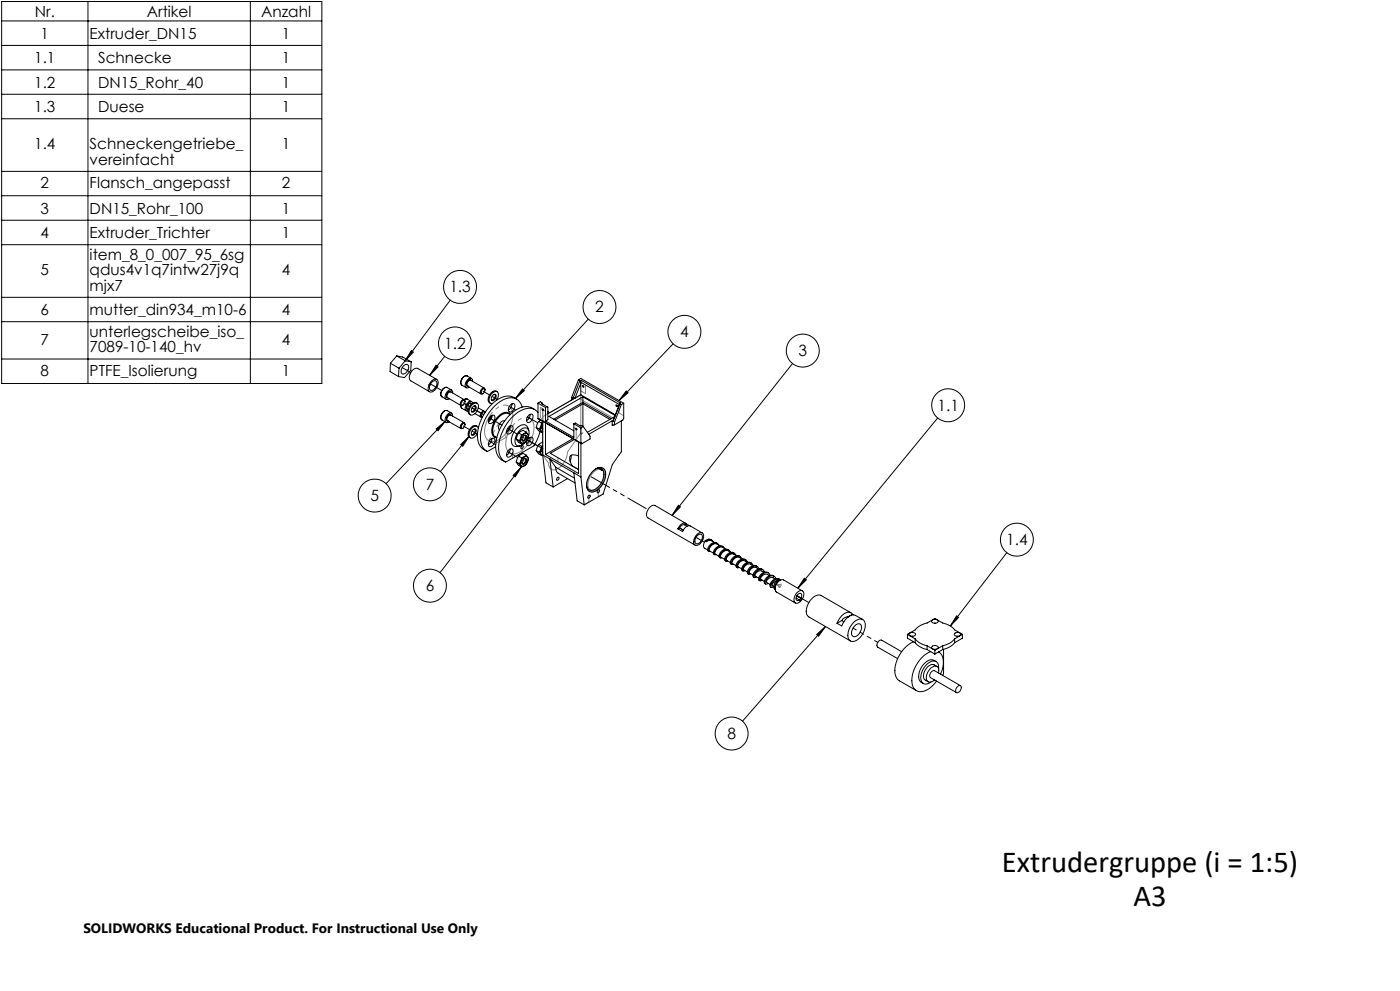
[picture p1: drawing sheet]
<svg xmlns="http://www.w3.org/2000/svg" width="420mm" height="297mm" viewBox="0 0 420 297" stroke-linecap="round" stroke-linejoin="round" font-family="sans-serif">
<g fill="none" stroke="#000" stroke-width=".3">
<path d="M.5 .5h96.1v114.4h-96.1zM.5 13.6h96.1M.5 6.3h96.1M26.4 .5v114.4M75.1 .5v114.4M.5 21h96.1M.5 28.3h96.1M.5 35.6h96.1M.5 51.4h96.1M.5 58.7h96.1M.5 66h96.1M.5 73.3h96.1"/>
<path d="M.5 89.1h96.1M.5 96.4h96.1M135.1 90l-13.5 18.1M176.5 95.6l-21.9 23.8M.5 107.6h96.1M117.1 108.9l2.6 1.4M117.1 108.9l-.1 2.5 2.6 1.5M119 106.7l-1.9 2.2M119 106.7l2.6 1.4M119 106.7l1.8 .3 2.6 1.4M119.7 110.3l-.1 2.6M121 109.7a.88 .88 0 0 1 1.2-.5 .88 .88 0 0 1 .3 1.3 1.54 1.54 0 0 1-2 1.4 1.86 1.86 0 0 1 .5-2.2z"/>
<path d="M121.6 108.1l-1.9 2.2M121.6 108.1l1.8 .3M123.4 108.4l-.2 2.6-1.8 2.2-1.8-.3M123.4 105.1l.6 .4-2.4 2.6zM129.3 114.3a1.14 1.14 0 0 1 1.1-.7 1.14 1.14 0 0 1 1 .8 2.86 2.86 0 0 1-2.4 3.1 2.06 2.06 0 0 1 .3-3.2zM129.8 114.3a.85 .85 0 0 1 1.2 .1 .85 .85 0 0 1 0 1.2 1.41 1.41 0 0 1-2.1 1.2 2.27 2.27 0 0 1 .9-2.5zM130.8 109.5l.6 .5-2.5 2.5zM131 113.7l-5.7-3.2a2.46 2.46 0 0 0-2.1 3.6l5.7 3.3M132.6 118.9l1.3 .8M133.4 106.8l-4.5 5.7M134.2 116.2a1.76 1.76 0 0 0-1.7 .8 1.76 1.76 0 0 0 .1 1.9M134.2 116.2a1.82 1.82 0 0 0-1.6 2.7"/>
<path d="M134.2 116.2l1.3 .7M135.4 117.5a1 1 0 0 0-1.1 .1 1 1 0 0 0-.4 1.1l.1 .4 .4 .2M135.8 117.8a.8 .8 0 0 0-.5-1 .8 .8 0 0 0-1 .5 1.51 1.51 0 0 0-.3 2.4l.8-.2M138.6 115.5l1.3 .7M140.2 112.7a1.8 1.8 0 0 0-1.6 2.8M140.2 119.6l-1 .2M140.2 119.6l-.9 .2-4.1-2.4a1.16 1.16 0 0 0-1 1.8l4.1 2.3M140.2 119.6l1.3 .8M140.2 115.7h.1M140.2 115.7a1.13 1.13 0 0 1 1-1.7l4.1 2.3M140.2 115.7l4.1 2.4M141.4 114a1.11 1.11 0 0 0-1.3 .4 1.11 1.11 0 0 0-.1 1.3l.4 .1"/>
<path d="M141.5 113.4l-1.3-.7a1.83 1.83 0 0 0-1.6 2.8M141.8 114.3a.82 .82 0 0 0-.6-1 .82 .82 0 0 0-1 .6 1.41 1.41 0 0 0-.1 2.4l.7-.2M144.7 116.8a.44 .44 0 0 1 .7-.2 .44 .44 0 0 1 0 .7 .58 .58 0 0 1-.4 .6 .58 .58 0 0 1-.7-.3zM145.5 116.9a.55 .55 0 0 0-.4-.7 .55 .55 0 0 0-.7 .5 .72 .72 0 0 0-.4 .8 .72 .72 0 0 0 .7 .6l.2-.2M147.9 118.4a.58 .58 0 0 1 .9-.1 .58 .58 0 0 1 0 .9 .81 .81 0 0 1-.5 .7 .81 .81 0 0 1-.9-.1l.1-.7zM148.5 118.2a1.32 1.32 0 0 1-1 1.7M148.9 120a1.98 1.98 0 0 0 .2-2.6 2.37 2.37 0 0 0-2.1 3.4l.8 .1M149.1 117.4a1.5 1.5 0 0 0-2.2 1 1.58 1.58 0 0 0 .2 2.5M155 119.6a5 5 0 0 0-6.5 .7 13.5 13.5 0 0 0-5.1 11.7 4.1 4.1 0 0 0 2.6 3.2M156.7 116.6l.6 .5-2.7 2.3zM171.5 119.1l.4 .2M171.5 119.1v.8"/>
<path d="M171.9 119.3l.3 .2-7.3 4.2-.3-.1M172.5 119.3h-.6M173.5 113.8l.5 .3M173.5 113.8l.7-.4 12.9 7.5M173.5 113.8l-2 5.3M174 114.1l-2.1 5.2M174.1 114.5l11.7 6.7M174.1 114.5l.1 .4M174.2 118.3l10.4 6M174.2 118.3l-1.7 1M174.2 114.9v3.4M174.2 114.9l-1.7 4.4"/>
<path d="M174.5 114l-.5 .1M174.5 114l11.5 6.7M174.5 114l-.4 .5M174.7 115.6h.3l.1 .5zM174.9 118.9l-10.2 5.9 7.5 4.3M174.9 118.9l9.6 5.6M174.9 118.9v8.9M187.9 117.2l.5 .5-2.7 2.3zM201.9 103l-16.2 17M237.8 108.9l-36.2 45.6M130.9 128.5l2.7-2.3-2.2 2.9zM132.6 125.9l1.3 .7"/>
<path d="M133.6 126.2l-17.8 18.8M134.2 123.1a1.78 1.78 0 0 0-1.7 .9 1.78 1.78 0 0 0 .1 1.9M134.2 123.1a1.84 1.84 0 0 0-1.6 2.8M134.2 123.1l1.3 .7M134.2 126.1h.1M134.2 126.1a1.13 1.13 0 0 1 1-1.7l4.1 2.3M134.2 126.1l4.1 2.3M135.4 124.5l-.1-.1a1.11 1.11 0 0 0-1.2 .5 1.11 1.11 0 0 0 .2 1.3h.1M135.8 124.7a.82 .82 0 0 0-.6-1 .82 .82 0 0 0-1 .6 1.44 1.44 0 0 0-.1 2.4l.7-.3M138.2 121.5l.4 .9zM138.2 133.2l2.6-2.5-2 3zM138.5 127.3a.54 .54 0 0 1 .9-.3 .54 .54 0 0 1-.1 .9l-.1 .2a.48 .48 0 0 1-.7 .2 .48 .48 0 0 1-.1-.7z"/>
<path d="M138.6 122.4l1.3 .7M138.6 120.3a.5 .5 0 0 1 .8-.2 .5 .5 0 0 1 0 .8 .55 .55 0 0 1-.5 .6 .55 .55 0 0 1-.6-.4zM139.5 120.4a.59 .59 0 0 0-.5-.7 .59 .59 0 0 0-.7 .6 .65 .65 0 0 0-.3 .7 .65 .65 0 0 0 .6 .5l.3-.1M139.5 127.3a.54 .54 0 0 0-.4-.7 .54 .54 0 0 0-.7 .5 .7 .7 0 0 0-.4 .8 .7 .7 0 0 0 .7 .5l.2-.1M140.2 122.7h.1M140.2 122.7l.3 .1M140.8 130.7l-8.7 10.6M141.4 121l-.1-.1a1.11 1.11 0 0 0-1.2 .5 1.11 1.11 0 0 0 .2 1.3h.1M141.5 121.1a1.05 1.05 0 0 0-1.2 .3 1.05 1.05 0 0 0-.1 1.3M141.6 121.4a1.04 1.04 0 0 1 1-.7 1.04 1.04 0 0 1 .9 .7 2.68 2.68 0 0 1-2.2 3 1.98 1.98 0 0 1 .3-3zM141.7 122.1a.61 .61 0 0 1 .9-.4 .61 .61 0 0 1 .2 .9 .81 .81 0 0 1-.5 .8 .81 .81 0 0 1-.9-.2zM141.7 129a.62 .62 0 0 1 1-.4 .62 .62 0 0 1 .1 1 .79 .79 0 0 1-.5 .7 .79 .79 0 0 1-.9-.2z"/>
<path d="M141.8 120.8a.82 .82 0 0 0-.8-.6 .82 .82 0 0 0-.8 .6 1.4 1.4 0 0 0-.1 2.4h.3M142.5 121.6a1.27 1.27 0 0 1-1 1.8M142.5 128.5a1.43 1.43 0 0 1-1 1.8M142.5 124l1.8 1M143.1 120.9a1.5 1.5 0 0 0-2.2 .9 1.58 1.58 0 0 0 .2 2.5M143.1 127.8a1.55 1.55 0 0 0-2.2 .9 1.58 1.58 0 0 0 .2 2.5M143.5 122.2l1.8 1.1M143.5 128.3a1.15 1.15 0 0 0-1.2-.6 1.15 1.15 0 0 0-.9 .9 1.84 1.84 0 0 0-.1 2.7 2.09 2.09 0 0 0 2-1.5M145.5 123.7a.58 .58 0 0 0-.7-.2 .58 .58 0 0 0-.4 .6v.6l.3 .3a.52 .52 0 0 1-.6-.2 .52 .52 0 0 1 0-.7 .77 .77 0 0 1 .5-.8 .77 .77 0 0 1 .9 .2v.2M147 131.9a.78 .78 0 0 1 .7-.6 .78 .78 0 0 1 .8 .6 1.76 1.76 0 0 1-1.7 1.9 1.43 1.43 0 0 1 .2-1.9zM147 125a.83 .83 0 0 1 1.2-.5 .83 .83 0 0 1 .1 1.3 1.07 1.07 0 0 1-.6 1 1.07 1.07 0 0 1-1.2-.2v-.8zM147.4 124.6l-.9 1.5"/>
<path d="M147.6 124.9l-.8 1.2M147.6 124.5a2.25 2.25 0 0 1-1.1 1.9M147.6 131.4a2.25 2.25 0 0 1-1.1 1.9M151.4 126.2a1.76 1.76 0 0 0-1.5 2.6M152.6 134.9a.74 .74 0 0 1 1-.3 .74 .74 0 0 1 .3 1 1.29 1.29 0 0 1-1.8 1.2 1.73 1.73 0 0 1 .5-1.9zM152.6 127.9a.73 .73 0 0 1 1-.3 .73 .73 0 0 1 .3 1.1 1.33 1.33 0 0 1-1.8 1.2 1.73 1.73 0 0 1 .5-2zM153 124.3a2.33 2.33 0 0 0-3.4 .7 5.3 5.3 0 0 0-1.4 5.5l.8 .6M153 127.6a2.11 2.11 0 0 1-1 1.9M153 134.6a2.23 2.23 0 0 1-1 1.9M153 127.8l-.9 1.6M153.1 124.2a2.16 2.16 0 0 0-3.4 .4 5.4 5.4 0 0 0-1.8 6l.5 .5 .6 .1M153.2 121.3a.72 .72 0 0 1 1-.3 .72 .72 0 0 1 .2 1.1 1.33 1.33 0 0 1-1.8 1.2 1.72 1.72 0 0 1 .6-2z"/>
<path d="M153.6 121a2.38 2.38 0 0 1-1.1 1.9M154.9 131.5l.7 1 .9 .6M154.9 138.5a2.68 2.68 0 0 0 1.6 1.5M154.9 131.5l.9 .6M154.9 138.5l.9 .5M155.6 129.7l-.7 1.8M155.6 136.7l-.7 1.8M155.6 129.7l.9 .6M155.6 136.7l.9 .5M155.8 132.1l.7 1M155.8 139l.7 1M156.4 139.9l-24.4 31.7"/>
<path d="M156.4 139.9l-1.8 3-.6-.4zM156.5 133.7l.2-.2a.48 .48 0 0 1 .2 .7 .48 .48 0 0 1-.6 .2zM156.5 130.3l-.7 1.8M156.5 137.2l-.7 1.8M156.6 122a3.6 3.6 0 0 0-5.5-2.2 13.4 13.4 0 0 0-6.8 12.8l.6 1.5 .6 .7 .7 .5 2.5-1.4M156.8 137.3a.85 .85 0 0 1 1.2-.4 .85 .85 0 0 1 .4 1.1 1.69 1.69 0 0 1-1.9 1.6 1.73 1.73 0 0 1 .3-2.3zM157 130.3a.85 .85 0 0 1 1.2-.3 .85 .85 0 0 1 .1 1.3 1.55 1.55 0 0 1-1.9 1.3 1.92 1.92 0 0 1 .6-2.3zM157 130.8a.56 .56 0 0 1 .7-.4 .56 .56 0 0 1 .2 .9 .81 .81 0 0 1-.4 .8 .81 .81 0 0 1-.9-.2zM157.1 137.6a.57 .57 0 0 1 .9-.1 .57 .57 0 0 1-.1 .9 .69 .69 0 0 1-.5 .7 .69 .69 0 0 1-.8-.4zM157.2 130.6a.53 .53 0 0 1 .7 .3 .53 .53 0 0 1-.3 .6l-.7 .5-.3-.3M157.2 137.5l.1-.1a.8 .8 0 0 1 .4 1 .8 .8 0 0 1-.8 .6l-.3-.4M157.9 129.5l-1.4 .8"/>
<path d="M157.9 129.5l.5 .6a1.96 1.96 0 0 1-.7 2.3l-1.2 .7M157.9 129.5l-.9-.5-1.4 .7M157.9 136.4l-1.4 .8M157.9 136.4l.5 .7a1.89 1.89 0 0 1-.6 2.2l-1.3 .7M157.9 136.4l-.9-.5-1.4 .8M158.1 131.8a2.8 2.8 0 0 0 .1-3.4 2.94 2.94 0 0 0-3.4 2.3 1.91 1.91 0 0 0 .9 3l1-.3 1-1M158.6 131.4a.74 .74 0 0 1 1-.3 .74 .74 0 0 1 .3 1 1.29 1.29 0 0 1-1.8 1.3 1.73 1.73 0 0 1 .5-2zM158.6 124.5a.73 .73 0 0 1 1-.4 .73 .73 0 0 1 .3 1.1 1.33 1.33 0 0 1-1.8 1.3 1.7 1.7 0 0 1 .5-2zM158.6 129a1.74 1.74 0 0 0-1.1-1.7 1.74 1.74 0 0 0-2 .6 4.7 4.7 0 0 0-1.7 5.4l.7 .5 1.5-.1M159 124.2a2.11 2.11 0 0 1-1 1.8M159 131.1a2.11 2.11 0 0 1-1 1.9M160.4 122.8a5 5 0 0 0-6.5 .7 13.1 13.1 0 0 0-4.9 12.2l1 1.8 1.4 .9"/>
<path d="M160.9 128.1l.7 1 .9 .5M160.9 135l.7 1 .9 .5M160.9 128.1l.9 .5M160.9 135l.9 .5M161.4 123.6a3.9 3.9 0 0 0-5.4-.4 13.5 13.5 0 0 0-6.3 12.5l.6 1.5 1.4 1.3 8.5-4.9 1.1-2.2 .7-2.1M161.4 125.4l12.9 7.4M161.4 120.8v4.6M161.4 120.8l2.3 1.3M161.4 125.4l1.4 .8M161.6 126.3l-.7 1.8M161.6 133.2l-.7 1.8M161.6 126.3l.9 .5"/>
<path d="M161.6 133.2l.9 .6M161.8 128.6l.7 1M161.8 135.5l.7 1M162.2 125.8l-.6 .5M162.5 126.8l-.7 1.8M162.5 133.8l-.7 1.7M162.5 120.6l-.4-.2-.7 .4M162.5 120.6v.4l1.6 .9M162.5 120.6l.4 .6M162.6 128.2l.2 .3M162.6 135.1l.2 .4M162.8 126.7l-.3 .1"/>
<path d="M162.8 129.5l-.3 .1M162.8 127a1.55 1.55 0 0 0-.2 2.3h.2M162.8 127.5l-.2 .6 .2 .7M162.8 133.6l-.3 .2M162.8 133.9a1.54 1.54 0 0 0-.2 2.3l.2 .1M162.8 134.4l-.2 .6 .2 .7M162.8 132.5l-1.2 .7M162.8 126.2h.1M162.8 126.2l.9 .5v9.5M162.8 136.3l2.2 1.2M162.8 126.2v10.1M162.8 136.3l1 8.4 2.1 1.2"/>
<path d="M162.8 136.4l-.3 .1M163.7 122.1v4.1M163.7 126.2l8.5 4.9v-4.1M164.1 121.9l.3 .1v3.8l-.7 .4M164.1 121.9l-.4 .2M164.4 123.7l.1 .2M164.4 123.3l.2 .3M164.5 123.9l-.1 .1M164.6 123.6l-.1 .3M165 137.5l7.2 4.2M165 137.5l1.7 2.5M165 137.5l.9 8.4"/>
<path d="M171.4 136.4l-.4 1.8M171.9 131.4l-8.2 4.8M172.2 127l2.1 1.3M172.2 127l.4-.2 1.4 .8 1 .2M172.3 131.7l-7.2 4.2 8.5 4.9M172.7 128.3l.4 .5h-.3zM173.6 136.7a1.81 1.81 0 0 0-2.6 .3v.9l.7 1.8M174.3 132.8h.1M174.3 128.3v14.6M174.3 132.8l-.7-.4v9.5l-9.9-5.7M175 127.8l-.7 .5M175 127.8l2 2.9v.8l-2.4 1.5-.3-.2"/>
<path d="M183 125.7l-8.1-4.7-8.4 4.9M183.4 125.4l-8.5-4.8-8.8 5M183.7 127.4h.1M183.7 126.1l.2 .2M183.7 126.1l-7.1 4.1M183.7 126.1v1.3M183.9 126.3l.5 .2M184.4 126.5v.8M184.4 127.3l-.7 .1M184.4 124.9l-8.2 4.7M185.8 121.2l-1.9 5.1M186 121l-2.1 5.3"/>
<path d="M186 121l.4 .2M186 120.7l-.2 .5M186 120.7v.3M186.4 126.1v9.3l-2.7 3.8-2.8 8.9-5.6 3.2M186.4 121.2l-2 5.3M187.1 120.9l-.7 .3M187.1 120.9v4.5l-.3 .5-2.4 1.4M281.3 125.3l-41.9 51M166.7 140l.2 1.2 .4 .5 5.2 3M166.7 140l5.6 3.3M167.3 143h.2a.47 .47 0 0 1 .1 .6 .47 .47 0 0 1-.6 .2zM170.3 143.4l-4.4 2.5"/>
<path d="M172.2 141.7l2.1 1.2M172.2 141.7l.9 8.4 2.2 1.2M174.3 142.9l1 8.4M176.6 148.5l.1-.1a.42 .42 0 0 1 .3 .6 .42 .42 0 0 1-.7 .2zM177.6 141.5a2.48 2.48 0 0 1 3.7-.9 5.4 5.4 0 0 1-2.9 6.7 1.73 1.73 0 0 1-1.9-.2 1.73 1.73 0 0 1-.5-1.9 6.4 6.4 0 0 1 1.6-3.7zM178.7 140.5a1.64 1.64 0 0 1 2 .1 1.64 1.64 0 0 1 .4 2 4.8 4.8 0 0 1-3.8 4.4 1.56 1.56 0 0 1-1.3-1.7M179.4 140.3l1.2 .7-.4-.7M179.4 146.9l.3-.1a.47 .47 0 0 1 .1 .6 .47 .47 0 0 1-.7 .1zM203.4 158.5l1.4 .8a2.05 2.05 0 0 1 2.3-1.6l3.5 2M203.5 151.4l.6 .5-2.5 2.6zM203.8 158.2l1.2 .7M203.8 158.2l-.4 .3"/>
<path d="M205.5 157.3a1.41 1.41 0 0 0-1.7 .9M205.5 157.3l.7 .4M205.7 156.8l-9.2-5.3a2.54 2.54 0 0 0-2.4 3.3l.3 .4 14.1 8.2M205.9 157a1.68 1.68 0 0 0-2.4 1.1l-.1 .4M205.9 157l1 .5M205.9 157l-.4 .3M209.2 160.1a1.1 1.1 0 0 1 1.6-.3 1.1 1.1 0 0 1 .2 1.6 2.23 2.23 0 0 1-2.5 1.9 2.31 2.31 0 0 1 .7-3.2zM209.3 160.4a.82 .82 0 0 1 1.1-.2 .82 .82 0 0 1 .3 1.1 1.6 1.6 0 0 1-2 1.5 1.85 1.85 0 0 1 .6-2.4zM211.6 162.1l.2 .1M211.6 162.1v.1M211.6 162.2a1.62 1.62 0 0 0-.3 2.1l1 .5M211.6 162.2l.3 .1"/>
<path d="M211.8 162.2h.1a1.31 1.31 0 0 1 2.1 .1M211.8 162.2l.1 .1M211.9 162.3a1.36 1.36 0 0 1 1.6-.2l.9 .5M212.4 161.6l.8 .3M213.5 161.9l-.2-.2a1.45 1.45 0 0 0-1.7 .4M214.1 166.1l.3 .2M214.9 162.7a2.07 2.07 0 0 0-2.5 2.4l.3 .2M214.9 162.7l.3 .2M215.1 163.1a1.82 1.82 0 0 0-2.3 2l1.2 .6M215.2 163.1l.8 .5M215.7 163.4a1.58 1.58 0 0 0-2.8 .5l-.3 1.1 .3 .3 .2-.1M215.8 167.1l.3 .1"/>
<path d="M216.3 167l1.1 .6M216.9 163.9a1.96 1.96 0 0 0-2 .2 1.96 1.96 0 0 0-.7 1.9M217.4 164.4a1.34 1.34 0 0 0-1.2-.7 1.34 1.34 0 0 0-1.3 .8l-.6 1.2 .1 .5h.4M217.6 164.6a1.78 1.78 0 0 0-2.1-.4 1.78 1.78 0 0 0-.9 1.8l1.1 .7M218.3 164.7a2.03 2.03 0 0 0-2.4 2.3M218.4 164.7l.3 .1M219.1 165.4a1.35 1.35 0 0 0-1.2-.7 1.35 1.35 0 0 0-1.3 .7l-.6 1.2 .1 .6 .4-.1M219.3 165.6a1.75 1.75 0 0 0-2-.4 1.75 1.75 0 0 0-1 1.8M220.2 166.1a1.7 1.7 0 0 0-2.2 1.8l1.1 .7M220.2 166.1l.7 .4M220.3 165.8a1.98 1.98 0 0 0-2 .2 1.98 1.98 0 0 0-.7 2l.2 .2M220.8 166.5a1.33 1.33 0 0 0-1.2-.9 1.33 1.33 0 0 0-1.3 .8l-.6 1.2 .1 .6 .5-.1"/>
<path d="M221.4 169.9l1.1 .6M222 166.8a1.98 1.98 0 0 0-2.1 .2 1.98 1.98 0 0 0-.6 2l.2 .2M222.5 167.5a1.21 1.21 0 0 0-.9-.9 1.21 1.21 0 0 0-1.2 .5l-.7 .7-.3 .8 .1 .6 .5-.1M222.6 167.5a1.67 1.67 0 0 0-1.9-.3 1.67 1.67 0 0 0-1 1.7l1.1 .6M222.6 171l.3 .1M223.4 171l-.4 .2a1.7 1.7 0 0 1 1.3-2.4 1.1 1.1 0 0 1 1.6 .7 1.63 1.63 0 0 0-1.8-.3 1.63 1.63 0 0 0-1 1.6l1.1 .6M223.5 168.1a1.64 1.64 0 0 0-2.1 1.7M223.6 168.1l.6 .4a1.2 1.2 0 0 0-.9-.9 1.2 1.2 0 0 0-1.2 .5l-.7 .7-.3 .8 .1 .5 .5-.1M223.7 167.8a1.98 1.98 0 0 0-2.1 .2 1.98 1.98 0 0 0-.7 2l.3 .2M225.4 168.8a1.97 1.97 0 0 0-2 .2 1.97 1.97 0 0 0-.8 2M227.1 169.8a1.98 1.98 0 0 0-2.1 .2 1.98 1.98 0 0 0-.7 2l.3 .1M227.5 170.5a1.6 1.6 0 0 0-1.7-.3 1.6 1.6 0 0 0-1 1.5l1.1 .6"/>
<path d="M227.6 170.5a1.5 1.5 0 0 0-1.5-.9 1.5 1.5 0 0 0-1.3 1.1l-.3 1.2 .2 .3 .5-.3M228.2 173.6l1.1 .6M228.8 170.7a1.99 1.99 0 0 0-2.1 .3 1.99 1.99 0 0 0-.7 1.9l.3 .2M229.2 171.5a1.56 1.56 0 0 0-1.7-.3 1.56 1.56 0 0 0-.9 1.5l1 .6M229.3 171.4a1.21 1.21 0 0 0-.9-.8 1.21 1.21 0 0 0-1.2 .4l-.7 .7-.3 .8v.6l.7-.2M230.3 172.2a1.47 1.47 0 0 0-2 1.4M230.3 172.2l.5 .3M230.5 171.7a1.99 1.99 0 0 0-2.1 .2 1.99 1.99 0 0 0-.7 2l.3 .2M231 172.4a1.34 1.34 0 0 0-1.2-.9 1.34 1.34 0 0 0-1.3 .8l-.5 .8-.1 .7 .2 .3 .5-.3M231.1 175.9l.3 .1M232.2 172.7a1.99 1.99 0 0 0-2.1 .2 1.99 1.99 0 0 0-.7 2l.3 .1M232.5 173.5a1.48 1.48 0 0 0-1.6-.3 1.48 1.48 0 0 0-.9 1.4l1 .6"/>
<path d="M232.7 173.4a1.34 1.34 0 0 0-1.2-.9 1.34 1.34 0 0 0-1.3 .8l-.5 .8-.1 .7 .2 .3 .6-.3M233 174.1a1.39 1.39 0 0 0-1.3 1.4l.4 .3M233.6 173.6a2.19 2.19 0 0 0-2.2 2.4h.4l.3-.2M233.6 173.6l.3 .1M233.6 173.6v.2M233.9 173.7a1.96 1.96 0 0 0-2.1 .2 1.96 1.96 0 0 0-.7 2M233.9 173.7l.3 .1M233.9 173.7a1.99 1.99 0 0 0-1.4 3h.1M234.1 173.9a2.25 2.25 0 0 0-1.6 2.7M238.8 179.2l1 .6M239 178.6l1.4 .9M239.1 178.5l1.2 .7"/>
<path d="M239.1 177.6a1.15 1.15 0 0 1 1.7-.5 1.15 1.15 0 0 1 .2 1.8 2.09 2.09 0 0 1-2.5 1.7 2.46 2.46 0 0 1 .6-3zM240.3 179.2a.73 .73 0 0 0 .3-.9 .73 .73 0 0 0-.8-.4 1.38 1.38 0 0 0-.6 2.1l.6-.2M240.3 179.2l.1 .3M240.4 179.5l-.5 .6-.1-.3M240.7 177.1l-5.6-3.3a2.5 2.5 0 0 0-2.3 3.6l5.8 3.3M241.3 173.3l.6 .5-2.5 2.5zM302 165.6l-16.9 22M245 190.2l2.6-2.4-2 2.9zM247.6 187.8l-24.9 28.3M252.5 186l.7 .3M252.5 186l-1.4 .8M254.4 184.9a1.94 1.94 0 0 0-1.9 1.1"/>
<path d="M254.4 184.9v.1M254.8 184.6l-.4 .3M255.3 183.7l-9-5.2a3.4 3.4 0 0 0-3.8 2.4 3.1 3.1 0 0 0 .1 4l12.5 7.2M255.8 184.1a1.81 1.81 0 0 0-2.9 .1l-1.1 1.2-.7 1.4M255.8 184.1l.2 .2M255.8 184.1l-.9 .5M256.2 186.5a1.9 1.9 0 0 1 3.2-.1 5.1 5.1 0 0 1-3.6 5.9 1.87 1.87 0 0 1-1.3-2.8l.5-1.4zM256.5 187.5a1.11 1.11 0 0 1 1.6-.4 1.11 1.11 0 0 1 .3 1.6 2.3 2.3 0 0 1-2.5 2 2.34 2.34 0 0 1 .6-3.2zM258.8 185.7l-2.1-1.2a2.93 2.93 0 0 0-3.4 1.7l-.8 1.4-1.4-.8M270.5 195.3l-6-3.4a1.39 1.39 0 0 0-1.2 2.1l6 3.4M272.2 190.1l2.4-1.3a5.9 5.9 0 0 1 3.5-2.1l2.4-1.4 2.3 1.4a5.9 5.9 0 0 1 3.6 2.1l2.3 1.3M272.2 190.1l2.4 1.4"/>
<path d="M272.2 190.1v1.2l2.4 1.3M272.8 189.8a1.2 1.2 0 0 1 1.9 .4 1.11 1.11 0 0 1-1.1 .5 1.11 1.11 0 0 1-.9-.7zM273.5 190.7h.3M274.1 192.4a9.7 9.7 0 0 0-5.4 10.1l.9 1.4 5.3 3.1M274.6 191.5a5.9 5.9 0 0 0 3.5 2M274.6 192.6a5.9 5.9 0 0 0 3.5 2.1M274.6 191.5v1.1M278.1 193.5l2.4 1.4M278.1 194.7l2.4 1.3M278.1 193.5v1.2M279.2 195.3a9.7 9.7 0 0 0-5.4 10.2 2.75 2.75 0 0 0 4.4 1.2l1.4-1 1.4-1.6M279.6 193.7a1.2 1.2 0 0 1 1.9 .4 1.08 1.08 0 0 1-1.1 .5 1.08 1.08 0 0 1-.9-.7z"/>
<path d="M279.6 185.9a1.2 1.2 0 0 1 1.9 .4 1.1 1.1 0 0 1-1.1 .5 1.1 1.1 0 0 1-.9-.7zM280.3 194.6h.3M280.3 186.8h.3M280.5 194.9v1.1M280.8 198.3a2.31 2.31 0 0 0-3.4 .5 4.4 4.4 0 0 0-1.2 5.6l.8 .5M281.1 199.7l-.9-.5a3 3 0 0 0-3.2 3.4l.2 .9 1.2 .8M281.6 195.4a4.3 4.3 0 0 1 1.1 5.2l-.5 1.4M282.8 193.5l-2.3 1.4M282.8 194.7l-2.3 1.3M282.8 193.5v1.2M283.1 194.6v7.1l-.3 .7M286.4 191.5a5.9 5.9 0 0 1-3.6 2"/>
<path d="M286.4 189.8a1.2 1.2 0 0 1 1.9 .4 1.11 1.11 0 0 1-1.1 .5 1.11 1.11 0 0 1-.9-.7zM286.4 192.6a5.9 5.9 0 0 1-3.6 2.1M286.4 191.5v1.1M287 184.6l.6 .4-2.5 2.6zM287.1 190.7h.3M288.7 190.1l-2.3 1.4M288.7 190.1v1.2l-2.3 1.3M281.6 201.7a1.31 1.31 0 0 0-.1-1.5 1.31 1.31 0 0 0-1.3-.5 3.5 3.5 0 0 0-1.9 4.5 1.63 1.63 0 0 0 2.1-.4M281.6 200.4a1.81 1.81 0 0 0-.9-2.2 1.81 1.81 0 0 0-2.3 .6 4.9 4.9 0 0 0-1.8 5.7 1.81 1.81 0 0 0 2.7-.1M287.2 205.8a.68 .68 0 0 1 1-.3 .68 .68 0 0 1 .1 1.1 1.02 1.02 0 0 1-1.6 .8v-.8zM288.1 205.5l-7.7-4.5a1.4 1.4 0 0 0-1.2 2.1l7.7 4.5"/>
<circle cx="138" cy="86" r="4.9"/>
<circle cx="179.8" cy="92" r="4.9"/>
<circle cx="205.3" cy="99.5" r="4.9"/>
<circle cx="136.5" cy="102.9" r="4.9"/>
<circle cx="240.8" cy="105.1" r="4.9"/>
<circle cx="162.9" cy="122.7" r=".24"/>
<circle cx="185" cy="121.5" r=".25"/>
<circle cx="284.4" cy="121.5" r="4.9"/>
<circle cx="112.4" cy="148.5" r="4.9"/>
<circle cx="129" cy="145.2" r="4.9"/>
<circle cx="129" cy="175.5" r="4.9"/>
<circle cx="305.1" cy="161.7" r="4.9"/>
<circle cx="219.5" cy="219.8" r="4.9"/>
</g>
<g fill="none" stroke="#808080" stroke-width=".3">
<path d="M173.9 119.5l1-.6 9.9 5.7-1 .6zM151.8 129.5v1.6l-2.9 1.6v-1.6M156.6 134v1.6l-2.8 1.7v-1.7M161.4 125.6l1.4 .8M162.8 124.9l11.4-6.6v11.4l-4 5.8a5.5 5.5 0 0 1-4.2 5.3l-.5-.1-.6-.5-.3-1.4-1.8-2.5v-13.9l-.7-.3v2.9l.7 1.2M162.8 122.8l.7 .4M167.4 137.2v1.2M172.2 128.2l.7 .4v3.6l1.4 .8M174.4 130l.5-.3zM176.7 148.9v1.6l-1.4 .8M177.8 141.4a2.17 2.17 0 0 1 3.5-.4 5.2 5.2 0 0 1-3.8 6.4 2.26 2.26 0 0 1-1.2-3.4l.7-1.5zM178.1 141.5a1.76 1.76 0 0 1 3.1-.1 4.7 4.7 0 0 1-3.5 5.6 1.78 1.78 0 0 1-1.2-2.6l.5-1.5z"/>
<path d="M179.5 147.2v1.7l1.4-.8M233.3 175.2l1.1-.1-.5 1M233.3 175.2l.8 .6-.2 .3M233.3 175.2l.6 .9"/>
</g>
<path d="M151.6 130.1a4.2 4.2 0 0 1-5.2 1.9 5.2 5.2 0 0 1-.1-6.3 6.3 6.3 0 0 1 5.8-4.2 3.3 3.3 0 0 1 1.6 4.3l-.8 2.2-1.3 2.1M154 136a7.6 7.6 0 0 0 5.9-6 3.7 3.7 0 0 0-1.3-4.8 5.7 5.7 0 0 0-5.7 3.6 6 6 0 0 0-.4 6.6l.7 .4 .8 .2" fill="none" stroke="#808080" stroke-width=".3" stroke-dasharray="30.5 1.3 1.3 1.3" stroke-dashoffset="15.1" stroke-linecap="butt"/>
<path d="M174.3 117.2l1.4 .8M175.7 118v-2.6M156 130.5l3 1.8M185.7 123.8v-2.6M187.1 124.6l-1.4-.8" fill="none" stroke="#808080" stroke-width=".3" stroke-dasharray="30.5 1.3 1.3 1.3"/>
<path d="M149.6 126.9l-3 5.2" fill="none" stroke="#808080" stroke-width=".3" stroke-dasharray="30.5 1.3 1.3 1.3" stroke-dashoffset="29.4"/>
<path d="M123.4 105.1l.6 .4-2.4 2.6zM130.8 109.5l.6 .5-2.5 2.5zM130.9 128.5l2.7-2.3-2.2 2.9zM138.2 133.2l2.6-2.5-2 3zM156.7 116.6l.6 .5-2.7 2.3zM156.4 139.9l-1.8 3-.6-.4zM187.9 117.2l.5 .5-2.7 2.3zM203.5 151.4l.6 .5-2.5 2.6zM241.3 173.3l.6 .5-2.5 2.5zM245 190.2l2.6-2.4-2 2.9zM287 184.6l.6 .4-2.5 2.6z" fill="#000"/>
<g fill="none" stroke="#000" stroke-width=".3" stroke-dasharray="6.3 1.3 1.3 1.3 1.3 1.3">
<path d="M123.2 111.7l-2.5-1.5M132.6 117l-3.4-1.9M134.7 117.5a1.21 1.21 0 0 0-.5 1.7M135.2 117.4l-.5 .1M141.2 114a1.15 1.15 0 0 0-1 1.7M144.9 117.2l2 1.2M147.6 118.8l1.7 1M134.7 124.4a1.21 1.21 0 0 0-.5 1.7M135.2 124.4h-.5M138.9 127.6l2 1.2M138.9 120.7l2 1.1M140.7 120.9a1.21 1.21 0 0 0-.5 1.7"/>
<path d="M140.9 121.8l-1.6-.9M141.2 120.9h-.5M141.6 129.2l1.7 .9M141.6 122.3l3.5 2M142.4 122.7l-.8-.4M144.9 124.2l.2 .1M145.1 124.3l-2-1.2M146.8 125.3h.1M146.8 132.2l1.9 1.1M146.8 125.3l3.8 2.1M147.3 125.6l-.5-.3M150.6 127.4l-.7-.4"/>
<path d="M152.3 135.3l3 1.8M152.3 128.4l3 1.8M152.8 128.7l-.5-.3M152.8 121.8l1.9 1.1M156.6 131.7a.48 .48 0 0 0 .5 .4 .48 .48 0 0 0 .5-.5l.2-.7M156.8 138l.4 .2M156.8 131l.4 .3M157.2 138.9h-.3l-.3-.3M157.2 137.5a.48 .48 0 0 1 .6 .2 .48 .48 0 0 1-.1 .6l-.5 .6M157.8 130.9l-.1-.3-.5-.1M158.3 131.9l3 1.8M158.3 124.9l3 1.8"/>
<path d="M162.8 134.5h.1M162.8 127.6h.1M162.8 135.5l-.2-.4M162.8 128.5l-.2-.3M162.8 134.5l-4.7-2.7M173.6 140.7l-1.9-1.1M205 158.9l-1.1-.7M211.4 162.5l-2.6-1.4M242.7 180.6l-3.6-2.1"/>
</g>
<path d="M263.3 192.5l-7.4-4.2" fill="none" stroke="#000" stroke-width=".3" stroke-dasharray="6.3 1.3 1.3 1.3 1.3 1.3" stroke-dashoffset="5.2"/>
<path d="M194.4 152.7l-17.6-10.1" fill="none" stroke="#000" stroke-width=".3" stroke-dasharray="6.3 1.3 1.3 1.3 1.3 1.3" stroke-dashoffset="-.6"/>
<g font-size="9.2">
<text x="300.6" y="261.3">Extrudergruppe (i = 1:5)</text>
<text x="340" y="271.5">A3</text>
</g>
<g font-size="4.7">
<text x="134.8" y="87.6">1.3</text>
<text x="178.6" y="93.6">2</text>
<text x="204" y="101.1">4</text>
<text x="133.3" y="104.5">1.2</text>
<text x="239.6" y="106.7">3</text>
<text x="281.2" y="123.1">1.1</text>
<text x="127.7" y="146.8">7</text>
<text x="111.1" y="150.1">5</text>
<text x="301.8" y="163.4">1.4</text>
<text x="127.7" y="177.2">6</text>
<text x="218.2" y="221.5">8</text>
</g>
<g font-size="4.6">
<text x="10.4" y="5.1">Nr.</text>
<text x="44" y="5.1">Artikel</text>
<text x="78.3" y="5.1">Anzahl</text>
<text x="12.2" y="11.7">1</text>
<text x="26.9" y="11.7">Extruder_DN15</text>
<text x="84.6" y="11.7">1</text>
<text x="10.3" y="19">1.1</text>
<text x="29.4" y="19">Schnecke</text>
<text x="84.6" y="19">1</text>
<text x="10.3" y="26.3">1.2</text>
<text x="29.4" y="26.3">DN15_Rohr_40</text>
<text x="84.6" y="26.3">1</text>
<text x="10.3" y="33.6">1.3</text>
<text x="29.4" y="33.6">Duese</text>
<text x="84.6" y="33.6">1</text>
<text x="10.3" y="44.8">1.4</text>
<text x="26.9" y="44.8">Schneckengetriebe_</text>
<text x="84.6" y="44.8">1</text>
<text x="26.9" y="49.3">vereinfacht</text>
<text x="12.2" y="56.3">2</text>
<text x="26.9" y="56.3">Flansch_angepasst</text>
<text x="84.6" y="56.3">2</text>
<text x="12.2" y="64.1">3</text>
<text x="26.9" y="64.1">DN15_Rohr_100</text>
<text x="84.6" y="64.1">1</text>
<text x="12.2" y="71.4">4</text>
<text x="26.9" y="71.4">Extruder_Trichter</text>
<text x="84.6" y="71.4">1</text>
<text x="26.9" y="77.9">item_8_0_007_95_6sg</text>
<text x="12.2" y="82.5">5</text>
<text x="26.9" y="82.5">qdus4v1q7intw27j9q</text>
<text x="84.6" y="82.5">4</text>
<text x="26.9" y="87.1">mjx7</text>
<text x="12.2" y="94.5">6</text>
<text x="26.9" y="94.5">mutter_din934_m10-6</text>
<text x="84.6" y="94.5">4</text>
<text x="26.9" y="101">unterlegscheibe_iso_</text>
<text x="12.2" y="103.3">7</text>
<text x="26.9" y="105.6">7089-10-140_hv</text>
<text x="84.6" y="103.3">4</text>
<text x="12.2" y="112.5">8</text>
<text x="26.9" y="112.5">PTFE_Isolierung</text>
<text x="84.6" y="112.5">1</text>
</g>
<text font-size="4.1" x="25" y="279.6">SOLIDWORKS Educational Product. For Instructional Use Only</text>
</svg>
